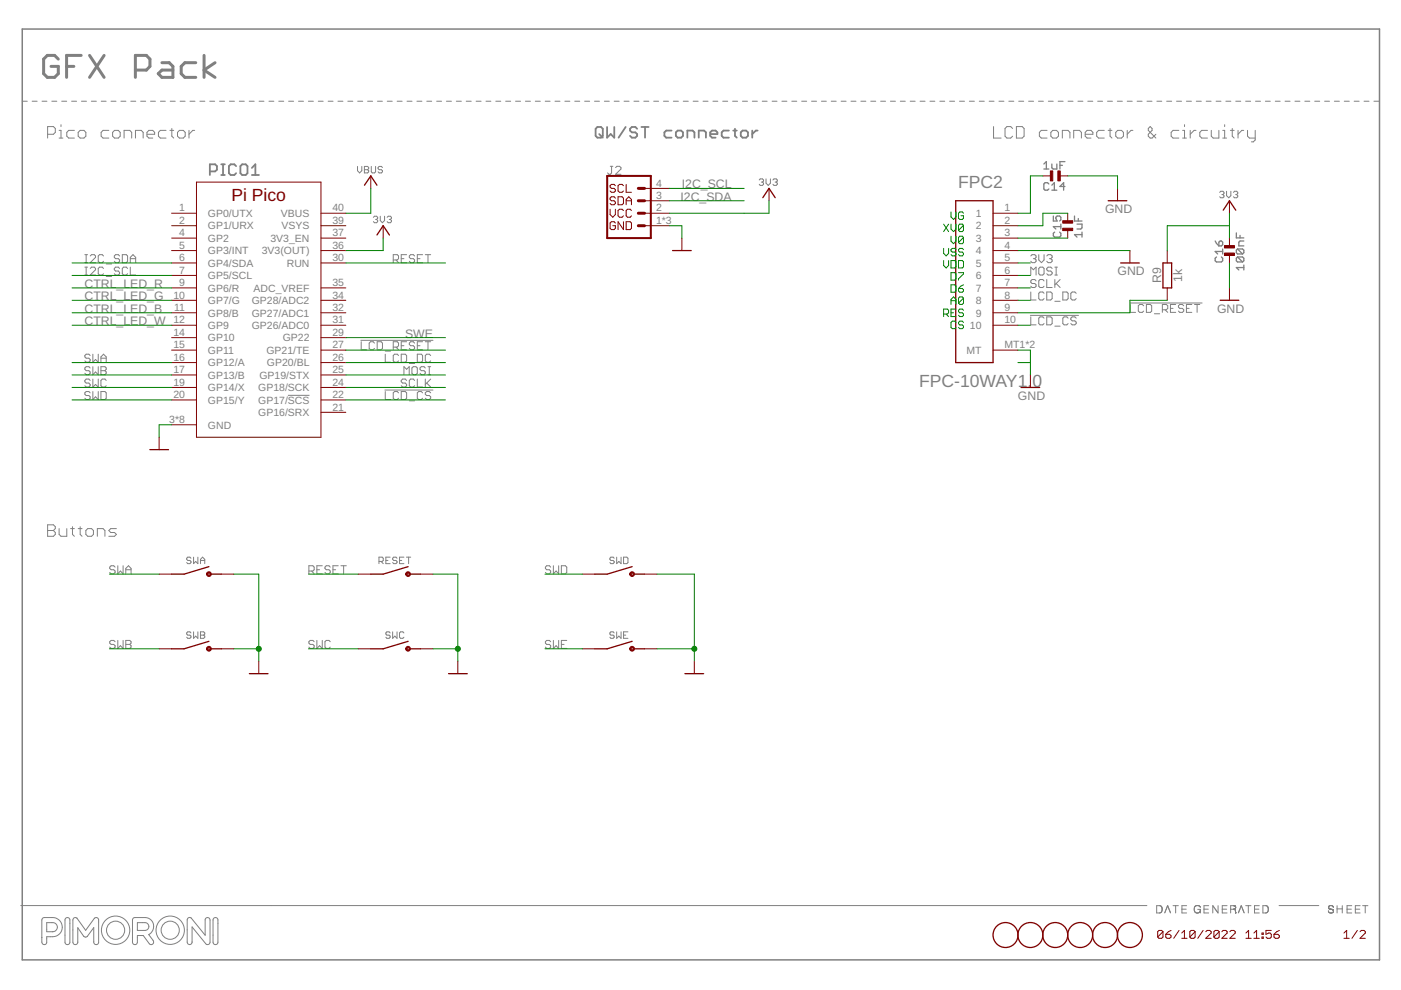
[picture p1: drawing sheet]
<svg xmlns="http://www.w3.org/2000/svg" width="297mm" height="210mm" viewBox="0 0 297 210" stroke-linecap="round" stroke-linejoin="round" font-family="sans-serif">
<g fill="none" stroke="#808080" stroke-width=".21">
<path d="M4.7 21.5h1.1M6.8 21.5h1.1M8.9 21.5h1M10.1 28.5h1.2l.4-.4v-.9l-.4-.4h-1.2v2.5M11 21.5h1M12.5 27.6h.4v1.7M12.5 29.3h.8M12.9 26.4v.4M13.1 21.5h1M15.2 21.5h1M15.8 27.6h-1.2l-.4 .5v.8l.4 .4h1.2M17 27.6h.8l.4 .5v.8l-.4 .4h-.8l-.4-.4v-.8z"/>
<path d="M17.3 21.5h1M19.4 21.5h1M21.5 21.5h1M23.1 27.6h-1.3l-.4 .5v.8l.4 .4h1.3M23.5 21.5h1.1M24.3 27.6h.8l.4 .5v.8l-.4 .4h-.8l-.4-.4v-.8zM25.6 21.5h1.1M26.3 29.3v-1.7h1.2l.4 .5v1.2M27.7 21.5h1.1M28.7 29.3v-1.7h1.3l.4 .5v1.2M29.8 21.5h1.1M31.2 28.5h1.6v-.4l-.4-.5h-.8l-.4 .5v.8l.4 .4h.8"/>
<path d="M31.9 21.5h1.1M34 21.5h1.1M35.2 27.6h-1.2l-.4 .5v.8l.4 .4h1.2M36 27.6h.8M36.1 21.5h1M36.4 27.2v1.7l.4 .4M38 27.6h.9l.4 .5v.8l-.4 .4h-.9l-.4-.4v-.8zM38.2 21.5h1M40.1 27.6v1.7M40.3 21.5h1M41.3 27.6h-.4l-.8 .9M42.4 21.5h1"/>
<path d="M44.5 21.5h1M46.5 21.5h1.1M48.6 21.5h1.1M50.7 21.5h1.1M52.8 21.5h1.1M54.9 21.5h1.1M57 21.5h1.1M59.1 21.5h1.1M61.2 21.5h1.1M63.3 21.5h1M65.4 21.5h1M67.5 21.5h1"/>
<path d="M69.6 21.5h1M71.6 21.5h1.1M73.7 21.5h1.1M75.8 35.3v.9l.4 .5 .5-.5v-.9M75.8 21.5h1.1M77.3 35.3h.6l.3 .2-.3 .5 .3 .2v.2l-.3 .3h-.6zM77.3 36h.6M77.9 21.5h1.1M78.7 35.3v1.1l.2 .3h.5l.2-.3v-1.1M80 21.5h1.1M81.1 35.5l-.2-.2h-.5l-.2 .5 .2 .2h.5l.2 .2v.2l-.2 .3h-.5l-.2-.3M82.1 21.5h1.1"/>
<path d="M84.2 21.5h1.1M86.3 21.5h1.1M88.4 21.5h1.1M90.5 21.5h1M92.6 21.5h1M94.7 21.5h1M96.8 21.5h1M98.8 21.5h1.1M100.9 21.5h1.1M103 21.5h1.1M105.1 21.5h1.1M107.2 21.5h1.1"/>
<path d="M109.3 21.5h1.1M111.4 21.5h1.1M113.5 21.5h1.1M115.6 21.5h1M117.7 21.5h1M119.8 21.5h1M121.9 21.5h1M124 21.5h1M126 21.5h1.1M128.1 21.5h1.1M129.4 35.3h.5M129.7 35.3v1.4l-.3 .3h-.3l-.3-.3"/>
<path d="M130.2 21.5h1.1M130.5 35.5l.3-.2h.6l.3 .2v.3l-1.2 1.2h1.2M132.3 21.5h1.1M134.4 21.5h1.1M136.5 21.5h1.1M138.6 21.5h1M140.7 21.5h1M142.8 21.5h1M144.9 21.5h1M147 21.5h1M149.1 21.5h1M151.2 21.5h1"/>
<path d="M153.2 21.5h1.1M155.3 21.5h1.1M157.4 21.5h1.1M159.5 21.5h1.1M161 38.2l.2-.3h.4l.3 .3-.3 .4M161.4 38.6h.2M161.6 21.5h1M161.6 38.6l.3 .2-.3 .5h-.4l-.2-.2M162.4 37.9v.9l.5 .5 .4-.5v-.9M163.7 21.5h1M163.9 38.2l.2-.3h.5l.2 .3-.2 .4M164.3 38.6h.3"/>
<path d="M164.6 38.6l.2 .2-.2 .5h-.5l-.2-.2M165.8 21.5h1M167.9 21.5h1M170 21.5h1M172.1 21.5h1M174.2 21.5h1M176.2 21.5h1.1M178.3 21.5h1.1M180.4 21.5h1.1M182.5 21.5h1.1M184.6 21.5h1.1M186.7 21.5h1"/>
<path d="M188.8 21.5h1M190.9 21.5h1M193 21.5h1M195.1 21.5h1M197.2 21.5h1M199.3 21.5h1M201.3 21.5h1.1M203.4 21.5h1.1M205.5 21.5h1.1M207.6 21.5h1.1M209.7 21.5h1.1M210.7 26.8v2.5h1.6"/>
<path d="M211.8 21.5h1.1M213.9 21.5h1M214.7 27.2l-.4-.4h-.8l-.4 .4v1.7l.4 .4h.8l.4-.4M215.5 26.8h1.2l.4 .4v1.7l-.4 .4h-1.2zM216 21.5h1M218.1 21.5h1M220.2 21.5h1M222 27.6h-1.2l-.4 .5v.8l.4 .4h1.2M222.3 21.5h1M223.2 27.6h.8l.4 .5v.8l-.4 .4h-.8l-.4-.4v-.8zM224.3 21.5h1.1M225.2 29.3v-1.7h1.2l.4 .5v1.2"/>
<path d="M226.4 21.5h1.1M227.6 29.3v-1.7h1.3l.4 .5v1.2M228.5 21.5h1.1M230.1 28.5h1.6v-.4l-.4-.5h-.8l-.4 .5v.8l.4 .4h.8M230.6 21.5h1.1M232.7 21.5h1.1M234.1 27.6h-1.2l-.4 .5v.8l.4 .4h1.2M234.8 21.5h1.1M234.9 27.6h.9M235.4 27.2v1.7l.4 .4M236.9 21.5h1.1M237 27.6h.8l.4 .5v.8l-.4 .4h-.8l-.4-.4v-.8z"/>
<path d="M239 21.5h1.1M239 27.6v1.7M240.2 27.6h-.4l-.8 .9M241.1 21.5h1M243.2 21.5h1M245.1 28.5l-.8 .8h-.4l-.4-.4v-.4l.8-.9v-.4l-.4-.4-.4 .4v.4l1.6 1.7M245.3 21.5h1M247.4 21.5h1M249.4 21.5h1.1M249.9 27.6h-1.2l-.4 .5v.8l.4 .4h1.2M250.7 27.6h.4v1.7M250.7 29.3h.8"/>
<path d="M251.1 26.4v.4M251.5 21.5h1.1M252.3 27.6v1.7M253.6 27.6h-.4l-.9 .9M253.6 21.5h1.1M255.7 21.5h1.1M256 27.6h-1.2l-.4 .5v.8l.4 .4h1.2M256.8 27.6v1.3l.4 .4h1.2v-1.7M257.8 21.5h1.1M259.2 27.6h.5v1.7M259.2 29.3h.9M259.7 26.4v.4"/>
<path d="M259.9 21.5h1.1M260.9 27.6h.8M261.3 27.2v1.7l.4 .4M262 21.5h1.1M262.5 27.6v1.7M263.7 27.6h-.4l-.8 .9M264.1 21.5h1.1M264.5 27.6v1.3l.4 .4h1.2M266.1 27.6v2.1l-.4 .4h-.4M266.2 21.5h1.1M268.3 21.5h1M270.4 21.5h1"/>
<path d="M272.5 21.5h1M274.6 21.5h1M276.6 21.5h1.1M278.7 21.5h1.1M280.8 21.5h1.1M282.9 21.5h1.1M285 21.5h1.1M287.1 21.5h1.1M289.2 21.5h1.1M291.3 21.5h1M18 54h.6M18 55.7h.6"/>
<path d="M18 56.6h.6M18 58.3h.6M18.3 54v1.7M18.3 56.6v1.7M19.1 54.3l.3-.3h.6l.3 .3v.3l-1.2 1.1h1.2M19.1 56.9l.3-.3h.6l.3 .3v.3l-1.2 1.1h1.2M21.9 54.3l-.2-.3h-.6l-.3 .3v1.1l.3 .3h.6l.2-.3M21.9 56.9l-.2-.3h-.6l-.3 .3v1.1l.3 .3h.6l.2-.3M22.5 56h1.2M22.5 58.6h1.2M25.4 54.3l-.3-.3h-.6l-.3 .3v.3l.3 .2h.6l.3 .3v.3l-.3 .3h-.6l-.3-.3M25.4 56.9l-.3-.3h-.6l-.3 .3v.3l.3 .3h.6l.3 .3v.2l-.3 .3h-.6l-.3-.3"/>
<path d="M25.9 54h.9l.3 .3v1.1l-.3 .3h-.9zM27.1 56.9l-.3-.3h-.6l-.3 .3v1.1l.3 .3h.6l.3-.3M27.6 54.8h1.2M27.6 56.6v1.7h1.2M27.6 55.7v-1.1l.6-.6 .6 .6v1.1M79.2 46.1l.2-.3h.4l.3 .3-.3 .4M79.6 46.5h.2M79.8 46.5l.3 .3-.3 .4h-.4l-.2-.2M80.6 45.8v1l.5 .4 .4-.4v-1M82.1 46.1l.2-.3h.5l.2 .3-.2 .4M82.5 46.5h.3M82.8 46.5l.2 .3-.2 .4h-.5l-.2-.2"/>
<path d="M83.4 55.1h.8l.3-.3v-.5l-.3-.3h-.8v1.7M83.9 55.1l.6 .6M85.1 54.8h.5M86.2 54h-1.1v1.7h1.1M87.9 54.3l-.3-.3h-.5l-.3 .3v.3l.3 .2h.5l.3 .3v.3l-.3 .3h-.5l-.3-.3M88.5 54.8h.5M89.6 54h-1.1v1.7h1.1M90.2 54h1.1M90.7 54v1.7M218.5 54.3l.3-.3h.6l.3 .3v.3l-.3 .2M218.5 58.3v-1.7l.6 .6 .6-.6v1.7M219.1 54.8h.3"/>
<path d="M219.4 54.8l.3 .3v.3l-.3 .3h-.6l-.3-.3M219.7 59.6l-.3-.3h-.6l-.3 .3v.2l.3 .3h.6l.3 .3v.3l-.3 .3h-.6l-.3-.3M220.2 54v1.1l.6 .6 .6-.6v-1.1M220.5 56.6h.6l.3 .3v1.1l-.3 .3h-.6l-.3-.3v-1.1zM221.4 59.6l-.3-.3h-.6l-.3 .3v1.1l.3 .3h.6l.3-.3M221.9 54.3l.3-.3h.6l.3 .3v.3l-.3 .2M221.9 59.3v1.7h1.2M222.5 54.8h.3M222.8 54.8l.3 .3v.3l-.3 .3h-.6l-.3-.3M223.1 56.9l-.3-.3h-.6l-.3 .3v.3l.3 .3h.6l.3 .3v.2l-.3 .3h-.6l-.3-.3M223.6 59.3v1.7M223.6 56.6h.6"/>
<path d="M223.6 58.3h.6M223.9 56.6v1.7M224.8 59.3l-1.2 1.1M258.6 40.8l.2-.2h.5l.2 .2-.2 .5M259.1 41.3h.2M259.3 41.3l.2 .2-.2 .4h-.5l-.2-.2M260.1 40.6v.9l.4 .4 .5-.4v-.9M261.5 40.8l.2-.2h.5l.2 .2-.2 .5M262 41.3h.2M262.2 41.3l.2 .2v.2l-.2 .2h-.5l-.2-.2M19.1 78l-.3-.3h-.5l-.3 .3v.3l.3 .3h.5l.3 .3v.2l-.3 .3h-.5l-.3-.3M19.1 75.4l-.3-.3h-.5l-.3 .3v.3l.3 .2h.5l.3 .3v.3l-.3 .3h-.5l-.3-.3"/>
<path d="M19.7 75.1v1.7l.6-.6 .5 .6v-1.7M19.7 77.7v1.7l.6-.5 .5 .5v-1.7M21.4 77.7h.8l.3 .3v.3l-.3 .3 .3 .3v.2l-.3 .3h-.8zM21.4 78.6h.8M21.4 76.8v-1.1l.5-.6 .6 .6v1.1M21.4 75.9h1.1M76.5 72.2h15.3M76.6 72.5v1.6h1.1M79.4 72.7l-.3-.2h-.6l-.2 .2v1.2l.2 .2h.6l.3-.2M80 72.5h.8l.3 .2v1.2l-.3 .2h-.8zM81.7 75.1v1.7h1.1M81.7 74.4h1.1"/>
<path d="M83.4 73.6h.8l.3-.3v-.6l-.3-.2h-.8v1.6M83.9 73.6l.6 .5M84.5 75.4l-.3-.3h-.5l-.3 .3v1.1l.3 .3h.5l.3-.3M85.1 75.1h.8l.3 .3v1.1l-.3 .3h-.8zM85.1 73.3h.5M85.6 79.4v-1.7l.6 .6 .6-.6v1.7M86.2 72.5h-1.1v1.6h1.1M86.8 77.1h1.1M87.3 78l.3-.3h.6l.3 .3v1.1l-.3 .3h-.6l-.3-.3zM87.9 72.7l-.3-.2h-.5l-.3 .2v.3l.3 .3h.5l.3 .3v.3l-.3 .2h-.5l-.3-.2M88.5 75.1h.8l.3 .3v1.1l-.3 .3h-.8zM88.5 73.3h.5"/>
<path d="M89.6 72.5h-1.1v1.6h1.1M90.2 78l-.3-.3h-.6l-.3 .3v.3l.3 .3h.6l.3 .3v.2l-.3 .3h-.6l-.3-.3M90.2 72.5h1.1M90.7 72.5v1.6M90.7 77.7h.6M90.7 79.4h.6M91 77.7v1.7M91.3 75.4l-.3-.3h-.5l-.3 .3v1.1l.3 .3h.5l.3-.3M218.5 66.9h10.2M218.5 61.9v1.7h1.2M218.5 67.2v1.7h1.2M221.4 62.2l-.3-.3h-.6l-.3 .3v1.1l.3 .3h.6l.3-.3"/>
<path d="M221.4 67.5l-.3-.3h-.6l-.3 .3v1.1l.3 .3h.6l.3-.3M221.9 61.9h.9l.3 .3v1.1l-.3 .3h-.9zM221.9 67.2h.9l.3 .3v1.1l-.3 .3h-.9zM223.6 69.2h1.2M223.6 63.9h1.2M223.9 60.1l.9 .9M225.3 61.9h.9l.3 .3v1.1l-.3 .3h-.9zM226.5 67.5l-.3-.3h-.6l-.3 .3v1.1l.3 .3h.6l.3-.3M228.2 67.5l-.3-.3h-.6l-.3 .3v.3l.3 .2h.6l.3 .3v.3l-.3 .3h-.6l-.3-.3M228.2 62.2l-.3-.3h-.6l-.3 .3v1.1l.3 .3h.6l.3-.3M239.6 64.2h15.3M239.6 64.6v1.6h1.2"/>
<path d="M242.5 64.8l-.3-.2h-.6l-.3 .2v1.2l.3 .2h.6l.3-.2M243.1 64.6h.8l.3 .2v1.2l-.3 .2h-.8zM244.8 66.5h1.1M246.4 65.7h.9l.3-.3v-.6l-.3-.2h-.9v1.6M247 65.7l.6 .5M248.2 65.4h.5M249.3 64.6h-1.1v1.6h1.1M251 64.8l-.3-.2h-.6l-.2 .2v.3l.2 .3h.6l.3 .3v.3l-.3 .2h-.6l-.2-.2M251.5 65.4h.6M252.7 64.6h-1.2v1.6h1.2M253.3 64.6h1.1M253.8 64.6v1.6"/>
<path d="M19.1 80.7l-.3-.3h-.5l-.3 .3v.2l.3 .3h.5l.3 .3v.3l-.3 .3h-.5l-.3-.3M19.1 83.3l-.3-.3h-.5l-.3 .3v.3l.3 .3h.5l.3 .2v.3l-.3 .3h-.5l-.3-.3M19.7 80.4v1.7l.6-.6 .5 .6v-1.7M19.7 83v1.7l.6-.6 .5 .6v-1.7M21.4 83h.8l.3 .3v1.1l-.3 .3h-.8zM22.5 80.7l-.3-.3h-.5l-.3 .3v1.1l.3 .3h.5l.3-.3M61 83.8h4.6M81.6 82.7h10.2M81.7 83v1.7h1.1M84.5 83.3l-.3-.3h-.5l-.3 .3v1.1l.3 .3h.5l.3-.3M85.1 83h.8l.3 .3v1.1l-.3 .3h-.8zM86.2 80.7l-.3-.3h-.5l-.3 .3v.2l.3 .3h.5l.3 .3v.3l-.3 .3h-.5l-.3-.3"/>
<path d="M86.8 85h1.1M87.9 80.7l-.3-.3h-.5l-.3 .3v1.1l.3 .3h.5l.3-.3M88.5 80.4v1.7h1.1M89.6 83.3l-.3-.3h-.5l-.3 .3v1.1l.3 .3h.5l.3-.3M90.2 80.4v1.7M90.5 81.2l.8 .9M91.3 83.3l-.3-.3h-.5l-.3 .3v.3l.3 .3h.5l.3 .2v.3l-.3 .3h-.5l-.3-.3M91.3 80.4l-1.1 1.1M10.1 111.3h1.2l.4 .4v.4l-.4 .4 .4 .4v.4l-.4 .4h-1.2zM10.1 112.5h1.2M12.5 112.1v1.2l.4 .4h1.3v-1.6M15 112.1h.8"/>
<path d="M15.4 111.7v1.6l.4 .4M16.6 112.1h.8M17 111.7v1.6l.4 .4M18.6 112.1h.8l.4 .4v.8l-.4 .4h-.8l-.4-.4v-.8zM20.6 113.7v-1.6h1.2l.4 .4v1.2M24.7 112.1h-1.2l-.4 .4 .4 .4h.8l.4 .4-.4 .4h-1.2M25 120v1.6l.5-.5 .6 .5v-1.6M40.5 118.4l-.2-.3h-.5l-.2 .5 .2 .2h.5l.2 .2v.3l-.2 .2h-.5l-.2-.2M41 118.1v1.4l.5-.5 .5 .5v-1.4M42.5 118.8h.9M42.5 119.5v-.9l.4-.5 .5 .5v.9M68.3 120h-1.1v1.6h1.1"/>
<path d="M71.7 120h-1.1v1.6h1.1M72.3 120h1.1M72.9 120v1.6M80.3 119h.7l.3-.2v-.4l-.3-.3h-.7v1.4M80.8 119l.5 .5M81.8 118.8h.5M82.7 118.1h-.9v1.4h.9M84.2 118.4l-.3-.3h-.4l-.3 .5 .3 .2h.4l.3 .2v.3l-.3 .2h-.4l-.3-.2M84.7 118.8h.5M85.6 118.1h-.9v1.4h.9M86.2 118.1h.9M86.6 118.1v1.4"/>
<path d="M117.3 120v1.6l.6-.5 .5 .5v-1.6M119 120h.9l.3 .2v1.2l-.3 .2h-.9zM130.2 118.4l-.2-.3h-.5l-.2 .5 .2 .2h.5l.2 .2v.3l-.2 .2h-.5l-.2-.2M130.7 118.1v1.4l.5-.5 .5 .5v-1.4M132.2 118.1h.7l.2 .3v.9l-.2 .2h-.7zM24.4 120.2l-.3-.2h-.5l-.3 .2v.3l.3 .3h.5l.3 .3v.3l-.3 .2h-.5l-.3-.2M24.4 136.1l-.3-.3h-.5l-.3 .3v.3l.3 .2h.5l.3 .3v.3l-.3 .3h-.5l-.3-.3M25 135.8v1.7l.5-.6 .6 .6v-1.7M26.7 120.8h1.1M26.7 135.8h.8l.3 .3v.3l-.3 .2 .3 .3v.3l-.3 .3h-.8zM26.7 136.6h.8M26.7 121.6v-1.1l.5-.5 .6 .5v1.1"/>
<path d="M40.5 134.2l-.2-.2h-.5l-.2 .2 .2 .5h.5l.2 .2-.2 .4h-.5l-.2-.2M41 134v1.3l.5-.4 .5 .4v-1.3M42.5 134h.7l.2 .2-.2 .5 .2 .2v.2l-.2 .2h-.7zM42.5 134.7h.7M65.5 121.1h.8l.3-.3v-.6l-.3-.2h-.8v1.6M66.1 121.1l.5 .5M66.6 136.1l-.3-.3h-.5l-.3 .3v.3l.3 .2h.5l.3 .3v.3l-.3 .3h-.5l-.3-.3M67.2 135.8v1.7l.6-.6 .5 .6v-1.7M67.2 120.8h.6M70 120.2l-.3-.2h-.5l-.3 .2v.3l.3 .3h.5l.3 .3v.3l-.3 .2h-.5l-.3-.2M70 136.1l-.3-.3h-.5l-.3 .3v1.1l.3 .3h.5l.3-.3M70.6 120.8h.6"/>
<path d="M82.7 134.2l-.2-.2h-.5l-.2 .4 .2 .3h.5l.2 .2v.2l-.2 .2h-.5l-.2-.2M83.2 134v1.3l.5-.4 .5 .4v-1.3M85.6 134.2l-.2-.2h-.5l-.2 .2v.9l.2 .2h.5l.2-.2M116.8 120.2l-.3-.2h-.6l-.3 .2v.3l.3 .3h.6l.3 .3v.3l-.3 .2h-.6l-.3-.2M116.8 136.1l-.3-.3h-.6l-.3 .3v.3l.3 .2h.6l.3 .3v.3l-.3 .3h-.6l-.3-.3M117.3 135.8v1.7l.6-.6 .5 .6v-1.7M119 136.6h.6M120.2 135.8h-1.2v1.7h1.2M130.2 134.2l-.2-.2h-.5l-.2 .4 .2 .3h.5l.2 .2v.2l-.2 .2h-.5l-.2-.2M130.7 134v1.3l.5-.4 .5 .4v-1.3M132.2 134.7h.5M133.1 134h-.9v1.3h.9"/>
<path d="M4.4 192h238.8M8.9 198.8h.1M9.1 194.6l2.1-.1a2.03 2.03 0 0 1 2 2.1 2.03 2.03 0 0 1-2 2h-1.3v1.2a.52 .52 0 0 1-.5 .5 .52 .52 0 0 1-.5-.6v-4.6zM9.9 195.6h1.3a.96 .96 0 0 1 1 1 .96 .96 0 0 1-1 .9h-1.3zM14 194.6h.5l.3 .3v4.9a.52 .52 0 0 1-.5 .5 .52 .52 0 0 1-.5-.5v-4.7zM15.7 194.6l.6 .1 1.9 2.6 1.8-2.6a.52 .52 0 0 1 .6-.1 .52 .52 0 0 1 .3 .5v4.7a.52 .52 0 0 1-.5 .5 .52 .52 0 0 1-.5-.6v-3l-1.4 1.8a.52 .52 0 0 1-.8 0l-1.2-1.8v3.1a.52 .52 0 0 1-.5 .5 .52 .52 0 0 1-.5-.5v-4.7zM16.3 194.7h.1M28.1 198.8h.1M28.3 194.6l2.5-.1a1.91 1.91 0 0 1 1.8 1.6 1.91 1.91 0 0 1-1.1 2.1l.9 1.2a.54 .54 0 0 1 0 .7 .54 .54 0 0 1-.7 0l-1.3-1.7h-1.3v1.4a.52 .52 0 0 1-.5 .5 .52 .52 0 0 1-.5-.6v-4.6zM29.1 195.6h1.7a.83 .83 0 0 1 .8 .8 .83 .83 0 0 1-.8 .9h-1.7zM39.8 194.7l.4-.2 .4 .2 2.9 3.6v-3.3a.52 .52 0 0 1 .5-.5 .52 .52 0 0 1 .5 .6v4.7l-.1 .3-.4 .2-.3-.1-3-3.7v3.2a.52 .52 0 0 1-.5 .6 .52 .52 0 0 1-.5-.6zM45.4 194.6h.4l.4 .3v4.9a.52 .52 0 0 1-.5 .5 .52 .52 0 0 1-.5-.5v-4.7z"/>
<path d="M245.2 192h.8a.87 .87 0 0 1-.1 1.6h-.7zM246.3 192.3h.1M247 193.6l.6-1.6 .6 1.6M248.7 192h1.1M249.3 192v1.6M250.6 192.8h.9M251.6 192h-1v1.6h1M253.4 193.4l.1 .1M253.9 192.8h.6v.8M254.2 193.5h-.1M254.3 192.1h.1M254.5 192.3a.75 .75 0 0 0-1.1-.2 .75 .75 0 0 0-.1 1.1l.1 .2"/>
<path d="M254.5 192.3h.1M254.5 192.3v.1M254.5 192.9v.1a.64 .64 0 0 1-1 .5M255.3 192.8h.9M256.3 192h-1v1.6h1M258.3 192v1.6l-1.2-1.6v1.6M259.1 192.8h1M260.2 192h-1.1v1.6h1.1M261.6 192.8h-.1M261.7 192.8h.1M261.7 192.8h-.8M261.7 192l.2 .1"/>
<path d="M261.8 192h-.9v1.6M261.8 192.8l.1 .1M261.8 192.1l.2 .1M261.9 192.9l.1 .6M261.9 193h.1M261.9 192.2h.1M261.9 192.6h.1M261.9 192.6l-.2 .2M261.9 193.2l.1 .1M262 193.5v.1M262 192.2l-.1 .4M262 193.5h.1"/>
<path d="M262 192.5l-.1 .2M262 193.6h.1M262.6 193.6l.6-1.6 .6 1.6M264.1 192h1.1M264.7 192v1.6M266 192.8h.9M267 192h-1v1.6h1M267.8 192l.8 .1a.67 .67 0 0 1 .3 .9l-.3 .5-.8 .1zM268.8 192.3h.1M271.2 192h8.4M281.6 193.1l.1 .1M281.7 193.3l.2 .2h.7"/>
<path d="M281.7 193.2v.1M281.7 192.5v.1M281.7 192.2h.1M281.8 192.6l.1 .1M281.8 192.6h.1M281.8 192.7l.7 .1M281.8 192.1l-.1 .2 .1 .3M281.8 192.1h.1M282 192h.1M282 192l-.2 .1M282 192.7h.1M282 192h.4l.3 .3"/>
<path d="M282 193.5v.1M282.1 193.6h.1M282.3 192.8h.1M282.3 193.6h.1M282.4 192.8l.3 .2-.1 .4M282.6 193.4v.1M282.7 192.3h.1M282.7 192.3v.1M282.7 193v.1M282.7 193.3h.1M283.5 192v1.6M283.5 192.7h1.1"/>
<path d="M284.6 192v1.6M285.6 192.8h.9M286.6 192h-1v1.6h1M287.4 192.8h.9M288.4 192h-1v1.6h1M288.9 192h1.1M289.5 192v1.6"/>
<circle cx="24.5" cy="197.2" r="3"/>
<circle cx="24.5" cy="197.2" r="1.93"/>
<circle cx="36.1" cy="197.2" r="3"/>
<circle cx="36.1" cy="197.2" r="1.93"/>
</g>
<g fill="none" stroke="#808080" stroke-width=".38">
<path d="M44.5 36.3h1.1l.4-.3v-.8l-.4-.4h-1.1v2.3M46.9 34.8h.8M46.9 37.1h.8M47.3 34.8v2.3M50.1 35.2l-.4-.4h-.8l-.4 .4v1.5l.4 .4h.8l.4-.4M51.4 34.8h.7l.4 .4v1.5l-.4 .4h-.7l-.4-.4v-1.5zM53.4 37.1h1.5M53.4 35.6l.7-.8v2.3M126.7 26.9h.7l.4 .4v1.5l-.4 .4h-.7l-.4-.4v-1.5zM127 28.4l.8 .8M128.7 26.9v2.3l.8-.8 .7 .8v-2.3M132.7 26.9l-1.6 2.3"/>
<path d="M135.1 27.3l-.4-.4h-.7l-.4 .4v.4l.4 .4h.7l.4 .3v.4l-.4 .4h-.7l-.4-.4M136 26.9h1.5M136.8 26.9v2.3M142.4 27.7h-1.2l-.3 .4v.7l.3 .4h1.2M143.3 28.1l.4-.4h.7l.4 .4v.7l-.4 .4h-.7l-.4-.4zM145.7 29.2v-1.5h1.2l.3 .4v1.1M148.1 29.2v-1.5h1.2l.4 .4v1.1M150.6 28.4h1.5v-.3l-.4-.4h-.7l-.4 .4v.7l.4 .4h.7M154.5 27.7h-1.1l-.4 .4v.7l.4 .4h1.1M155.4 27.7h.8M155.8 27.3v1.5l.4 .4M157.4 27.7h.8l.4 .4v.7l-.4 .4h-.8l-.3-.4v-.7z"/>
<path d="M159.5 27.7v1.5M160.6 27.7h-.3l-.8 .7"/>
</g>
<path d="M4.7 6.2h287.8v197.3h-287.8z" fill="none" stroke="#808080" stroke-width=".32"/>
<g fill="none" stroke="#808080" stroke-width=".28">
<path d="M221.3 34.8l.5-.5v1.5M221.3 35.8h1.1M222.4 39l-.3-.3h-.5l-.3 .3v1.1l.3 .2h.5l.3-.2M223 34.8v.8l.3 .2h.8v-1M223 39.3l.5-.6v1.6M224.7 35.1h.6M225.8 34.3h-1.1v1.5M225.8 39.5h-1.1l.8-.8v1.6M223 40.3h1.1M223.3 45.8v1.1h.8l-.2-.6v-.2l.2-.3h.6l.2 .3v.5l-.2 .3M223.6 49.2l-.3 .3v.5l.3 .3h1.1l.2-.3v-.5l-.2-.3M224.9 47.5v1.1"/>
<path d="M224.9 48h-1.6l.6 .6M227.8 45.8v1.1h1.6M228.3 47.5h1.1v.8l-.2 .3h-.9M228.6 46.3v.6M229.4 49.7h-1.6l.5 .6M229.4 49.2v1.1M257.6 51.1l.8 1M257.9 54.5l-.3 .3v.5l.3 .2h1.1l.2-.2v-.5l-.2-.3M258.4 51.4l.3-.3h.3l.2 .3v.5l-.2 .2h-.6zM259.2 52.8v1M259.2 53.3h-1.6l.6 .5M262.1 49.4v1h1.6"/>
<path d="M262.4 52.8h1l.3 .2v.6l-.3 .2M262.4 54.5h1l.3 .3v.5l-.3 .2M262.4 54.5l-.3 .3v.5l.3 .2h1M262.4 52.8l-.3 .2v.6l.3 .2h1M262.4 54.5l1 1M262.4 52.8l1 1M262.9 49.9v.5M263.7 56.7h-1.6l.6 .5M263.7 56.2v1M263.7 51.1h-.8l-.2 .3v.7h1"/>
</g>
<g fill="none" stroke="#800000" stroke-width=".28">
<path d="M77.3 39.3l1.3-2 1.3 2M79.9 49.8l1.3-1.9 1.4 1.9M142.6 53.1h4M161.7 41.9l1.3-2 1.4 2M202.6 42.6h7.9v34.3h-7.9zM234.9 42.6h4M237.6 55.8h4M246.6 55.8h1.8v5.2h-1.8zM259.4 44.6l1.3-2 1.3 2M258.7 63.7h4M31.8 95.3h3.9M216.5 82.1h3.9"/>
<path d="M44.3 120.1l-5.3 1.6h-2.6M44.3 136l-5.3 1.6h-2.6M44.8 121.7h2.1M44.8 137.6h2.1M86.5 120.1l-5.3 1.6h-2.6M86.5 136l-5.3 1.6h-2.6M87.1 121.7h2.1M87.1 137.6h2.1M134 120.1l-5.3 1.6h-2.6M134 136l-5.3 1.6h-2.6M134.6 121.7h2.1M134.6 137.6h2.1"/>
<path d="M52.9 142.8h3.9M95.1 142.8h4M145.2 142.8h4"/>
<circle cx="213.2" cy="198.2" r="2.65"/>
<circle cx="218.5" cy="198.2" r="2.65"/>
<circle cx="223.7" cy="198.2" r="2.65"/>
<circle cx="229" cy="198.2" r="2.65"/>
<circle cx="234.3" cy="198.2" r="2.65"/>
<circle cx="239.6" cy="198.2" r="2.65"/>
</g>
<g fill="none" stroke="#800000" stroke-width=".21">
<path d="M41.7 38.6h26.4v54.1h-26.4zM78.6 37.3v2.6M130.5 39.4l-.3-.3h-.6l-.3 .3v.2l.3 .3h.6l.3 .3v.3l-.3 .3h-.6l-.3-.3M132.2 39.4l-.3-.3h-.6l-.3 .3v1.1l.3 .3h.6l.3-.3M132.8 39.1v1.7h1.1M136.7 39.9h5.2M163 39.9v2.7M221.1 37.3h1.7M224.7 37.3h1.7M236.9 39.9v2.7M36.4 45.2h5.3M36.4 47.9h5.3"/>
<path d="M36.4 50.5h5.3M36.4 53.1h5.3M36.4 55.8h5.3M36.4 58.4h5.3M68.1 45.2h5.2M68.1 47.9h5.2M68.1 50.5h5.2M68.1 53.1h5.2M68.1 55.8h5.2M81.2 47.9v2.6M129.3 44.4v1.1l.6 .6 .6-.6v-1.1M130.5 47.3l-.3-.3h-.6l-.3 .3v1.1l.3 .3h.6l.3-.3v-.5h-.6"/>
<path d="M130.5 42l-.3-.3h-.6l-.3 .3v.3l.3 .3h.6l.3 .3v.2l-.3 .3h-.6l-.3-.3M131 41.7h.9l.3 .3v1.1l-.3 .3h-.9zM132.2 44.6l-.3-.2h-.6l-.3 .2v1.2l.3 .3h.6l.3-.3M132.2 47v1.7l-1.2-1.7v1.7M132.8 42.6h1.1M132.8 43.4v-1.1l.5-.6 .6 .6v1.1M132.8 47h.8l.3 .3v1.1l-.3 .3h-.8zM133.9 44.6l-.3-.2h-.6l-.2 .2v1.2l.2 .3h.6l.3-.3M136.7 45.2h5.2M136.7 47.9h5.2M136.7 42.6h5.2M144.6 50.5v2.6"/>
<path d="M210.5 45.2h5.3M210.5 47.9h5.3M210.5 50.5h5.3M210.5 53.1h5.3M210.5 55.8h5.3M210.5 58.4h5.3M226.4 45.2v1.7M226.4 48.8v1.7M239.6 53.1v2.7M247.5 53.1v2.7M260.7 42.6v2.6M260.7 50.5v1.7"/>
<path d="M260.7 54v1.8M36.4 61h5.3M36.4 63.7h5.3M36.4 66.3h5.3M36.4 69h5.3M36.4 71.6h5.3M36.4 74.2h5.3M36.4 76.9h5.3M36.4 79.5h5.3M68.1 61h5.2M68.1 63.7h5.2M68.1 66.3h5.2"/>
<path d="M68.1 69h5.2M68.1 71.6h5.2M68.1 74.2h5.2M68.1 76.9h5.2M68.1 79.5h5.2M210.5 61h5.3M210.5 63.7h5.3M210.5 66.3h5.3M210.5 69h5.3M210.5 74.2h5.3M218.5 79.5v2.6M247.5 61v2.7"/>
<path d="M260.7 61v2.7M33.7 92.7v2.6M36.4 82.1h5.3M36.4 84.8h5.3M36.4 90.1h5.3M68.1 82.1h5.2M68.1 84.8h5.2M68.1 87.4h5.2M33.7 121.7h2.7M33.7 137.6h2.7M46.9 121.7h2.7M46.9 137.6h2.7"/>
<path d="M76 121.7h2.6M76 137.6h2.6M89.2 121.7h2.6M89.2 137.6h2.6M123.5 121.7h2.6M123.5 137.6h2.6M136.7 121.7h2.6M136.7 137.6h2.6M54.9 140.2v2.6M97.1 140.2v2.6M147.2 140.2v2.6M246.6 197.5l-.3-.2h-.6l-.3 .2v1.2"/>
<path d="M246.6 197.5v1.2l-.3 .2h-.6l-.3-.2M246.6 197.5l-1.2 1.2M247.2 198.1h.8l.3 .3v.3l-.3 .2h-.6l-.2-.2zM248.3 197.3l-.6 .2-.5 .6M250 197.3l-1.1 1.6M250.5 198.9h1.2M250.5 197.8l.6-.5v1.6M253.4 197.5l-.3-.2h-.6l-.2 .2v1.2M253.4 197.5v1.2l-.3 .2h-.6l-.2-.2M253.4 197.5l-1.1 1.2M255.1 197.3l-1.1 1.6M255.7 197.5l.2-.2h.6l.3 .2v.3l-1.1 1.1h1.1"/>
<path d="M258.5 197.5l-.3-.2h-.6l-.2 .2v1.2M258.5 197.5v1.2l-.3 .2h-.6l-.2-.2M258.5 197.5l-1.1 1.2M259.1 197.5l.2-.2h.6l.3 .2v.3l-1.1 1.1h1.1M260.8 197.5l.2-.2h.6l.3 .2v.3l-1.1 1.1h1.1M264.2 198.9h1.1M264.2 197.8l.5-.5v1.6M265.9 198.9h1.1M265.9 197.8l.5-.5v1.6M267.6 198.7h.2v.2h-.2zM267.6 197.8h.2v.3h-.2zM269.5 197.3h-1.1v.8l.6-.3h.3l.2 .3v.6l-.2 .2h-.6l-.3-.2"/>
<path d="M270.1 198.1h.9l.3 .3v.3l-.3 .2h-.6l-.3-.2zM271.3 197.3l-.6 .2-.6 .6M284.9 198.9h1.2M284.9 197.8l.6-.5v1.6M287.8 197.3l-1.2 1.6M288.4 197.5l.2-.2h.6l.3 .2v.3l-1.1 1.1h1.1"/>
</g>
<g fill="#800000" stroke="#800000" stroke-width=".21">
<path d="M44 121.3a.5 .5 0 0 1 .7 .2 .5 .5 0 0 1-.3 .7 .5 .5 0 0 1-.6-.5h.3a.24 .24 0 0 1 .3-.2 .24 .24 0 0 1 .1 .4 .24 .24 0 0 1-.4-.1l-.3-.1z" fill-rule="evenodd"/>
<path d="M44 137.2a.5 .5 0 0 1 .7 .1 .5 .5 0 0 1-.3 .7 .5 .5 0 0 1-.6-.4h.3a.24 .24 0 0 1 .3-.2 .24 .24 0 0 1 .1 .3 .24 .24 0 0 1-.4 0l-.3-.1z" fill-rule="evenodd"/>
<path d="M86.2 137.2a.5 .5 0 0 1 .8 .1 .5 .5 0 0 1-.4 .7 .5 .5 0 0 1-.6-.4h.3a.25 .25 0 0 1 .3-.3 .25 .25 0 0 1 .1 .4 .25 .25 0 0 1-.4 0l-.3-.1z" fill-rule="evenodd"/>
<path d="M86.2 121.3a.5 .5 0 0 1 .8 .2 .5 .5 0 0 1-.4 .7 .5 .5 0 0 1-.6-.5h.3a.25 .25 0 0 1 .3-.2 .25 .25 0 0 1 .1 .4 .25 .25 0 0 1-.4-.1l-.3-.1z" fill-rule="evenodd"/>
<path d="M133.7 121.3a.5 .5 0 0 1 .8 .2 .5 .5 0 0 1-.4 .7 .5 .5 0 0 1-.6-.5h.3a.25 .25 0 0 1 .3-.2 .25 .25 0 0 1 .1 .4 .25 .25 0 0 1-.4-.1l-.3-.1z" fill-rule="evenodd"/>
<path d="M133.7 137.2a.5 .5 0 0 1 .8 .1 .5 .5 0 0 1-.4 .7 .5 .5 0 0 1-.6-.4h.3a.25 .25 0 0 1 .3-.3 .25 .25 0 0 1 .1 .4 .25 .25 0 0 1-.4 0l-.3-.1z" fill-rule="evenodd"/>
</g>
<g fill="#800000" stroke="#800000" stroke-width=".21">
<path d="M222.7 36.2h.5v2.2h-.5z"/>
<path d="M224.3 36.2h.5v2.2h-.5z"/>
<path d="M225.3 46.8h2.1v.5h-2.1z"/>
<path d="M225.3 48.4h2.1v.5h-2.1z"/>
<path d="M259.6 52.1h2.1v.5h-2.1z"/>
<path d="M259.6 53.7h2.1v.5h-2.1z"/>
</g>
<path d="M128.7 37.3h9.3v13.2h-9.3z" fill="none" stroke="#800000" stroke-width=".42"/>
<path d="M135.3 39.9h1.4M135.3 42.6h1.4M135.3 45.2h1.4M135.3 47.9h1.4" fill="none" stroke="#800000" stroke-width=".63"/>
<g fill="none" stroke="#008000" stroke-width=".21">
<path d="M78.6 39.9v5.3h-5.3M141.9 39.9h15.9M221.1 37.3h-2.6v7.9h-2.7M226.4 37.3h10.5v2.6M15.3 55.8h21.1M15.3 58.4h21.1M73.3 55.8h21.1M81.2 50.5v2.6h-7.9M141.9 47.9h2.7v2.6M141.9 42.6h15.9M163 42.6v2.6h-21.1M200.1 47.5l1 1.6"/>
<path d="M200.1 52.7v1l.5 .6 .5-.6v-1M200.1 55.2v1.1l.5 .5 .5-.5v-1.1M201.1 47.5l-1 1.6M201.6 44.9v1.1l.6 .5 .5-.5v-1.1M201.6 47.5v1.1l.6 .5 .5-.5v-1.1M201.6 50.1v1l.6 .6 .5-.6v-1M201.6 55.2h.8l.3 .3v1.1l-.3 .2h-.8zM201.6 57.8h.8l.3 .3v1l-.3 .3h-.8zM202.7 52.9l-.3-.2h-.5l-.3 .2v.3l.3 .2h.5l.3 .3v.3l-.3 .3h-.5l-.3-.3M203.2 55.2h.8l.3 .3v1.1l-.3 .2h-.8zM203.2 57.8h1.1v.3l-1.1 1v.3M204.3 45.2l-.3-.3h-.5l-.3 .3v1.1l.3 .2h.5l.3-.2v-.6h-.5"/>
<path d="M204.3 47.8l-.3-.3h-.5l-.3 .3v1M204.3 50.4l-.3-.3h-.5l-.3 .3v1M204.3 52.9l-.3-.2h-.5l-.3 .2v.3l.3 .2h.5l.3 .3v.3l-.3 .3h-.5l-.3-.3M204.3 47.8v1l-.3 .3h-.5l-.3-.3M204.3 50.4v1l-.3 .3h-.5l-.3-.3M204.3 47.8l-1.1 1M204.3 50.4l-1.1 1M215.8 53.1h23.8M215.8 55.8h2.7M215.8 58.4h2.7M215.8 50.5h10.6M226.4 45.2h-5.3v2.7h-5.3"/>
<path d="M260.7 45.2v5.3M260.7 55.8v5.2M260.7 47.9h-13.2v5.2M15.3 66.3h21.1M15.3 76.9h21.1M15.3 79.5h21.1M15.3 69h21.1M15.3 61h21.1M15.3 63.7h21.1M73.3 76.9h21.1M73.3 74.2h21.1M73.3 79.5h21.1"/>
<path d="M73.3 71.6h21.1M200.1 66.6h.8l.2-.3v-.5l-.2-.3h-.8v1.6M200.6 66.6l.5 .5M201.6 60.4h.8l.3 .2v1.1l-.3 .3h-.8zM201.6 64.5v-1l.6-.6 .5 .6v1M201.6 63.8h1.1M201.6 66.3h.6M202.7 65.5h-1.1v1.6h1.1M202.7 68.4l-.3-.3h-.5l-.3 .3v1l.3 .3h.5l.3-.3M203.2 61.2h.8l.3 .2v.3l-.3 .3h-.5l-.3-.3zM204.3 63.2l-.3-.3h-.5l-.3 .3v1.1M204.3 65.8l-.3-.3h-.5l-.3 .3v.3l.3 .2h.5l.3 .3v.2l-.3 .3h-.5l-.3-.3"/>
<path d="M204.3 68.4l-.3-.3h-.5l-.3 .3v.2l.3 .3h.5l.3 .3v.2l-.3 .3h-.5l-.3-.3M204.3 63.2v1.1l-.3 .2h-.5l-.3-.2M204.3 60.4l-.5 .2-.6 .6M204.3 63.2l-1.1 1.1M215.8 76.9h2.7M215.8 74.2h2.7v5.3M215.8 69h2.7M215.8 61h2.7M215.8 63.7h2.7M247.5 63.7h-7.9v2.6h-23.8M15.3 84.8h21.1M15.3 82.1h21.1"/>
<path d="M36.4 90.1h-2.7v2.6M73.3 84.8h21.1M73.3 82.1h21.1M23.2 121.7h10.5M23.2 137.6h10.5M49.6 121.7h5.3v18.5M49.6 137.6h5.3M65.4 121.7h10.6M65.4 137.6h10.6M91.8 121.7h5.3v18.5M91.8 137.6h5.3M115.5 121.7h8"/>
<path d="M115.5 137.6h8M139.3 121.7h7.9v18.5M139.3 137.6h7.9"/>
</g>
<g fill="#008000" stroke="#008000" stroke-width=".21">
<circle cx="54.9" cy="137.6" r=".53"/>
<circle cx="97.1" cy="137.6" r=".53"/>
<circle cx="147.2" cy="137.6" r=".53"/>
</g>
<path d="M12.4 12.5l-.8-.8h-1.6l-.8 .8v3.1l.8 .8h1.6l.8-.8v-1.5h-1.6M14.1 14.1h1.6M17.2 11.7h-3.1v4.7M19 11.7l3.1 4.7M22.1 11.7l-3.1 4.7M28.7 14.9h2.3l.8-.8v-1.6l-.8-.8h-2.3v4.7M34.3 13.3h1.6l.8 .8v2.3h-2.4l-.8-.8 .8-.7h2.4M41.5 13.3h-2.3l-.8 .8v1.5l.8 .8h2.3M43.3 11.7v4.7M45.6 13.3l-2.3 1.6 2.3 1.5" fill="none" stroke="#808080" stroke-width=".63"/>
<g font-size="3.7" fill="#808080">
<text x="203.1" y="39.9">FPC2</text>
<text x="194.9" y="82.2">FPC-10WAY1.0</text>
</g>
<text font-size="3.7" fill="#800000" x="49.1" y="42.6">Pi Pico</text>
<g font-size="2.6" fill="#808080">
<text x="144.6" y="39.9">I2C_SCL</text>
<text x="144.3" y="42.6">I2C_SDA</text>
<text x="234.3" y="45.2">GND</text>
<text x="236.9" y="58.4">GND</text>
<text x="250.6" y="59.8" transform="rotate(-90 250.6 59.8)">1k</text>
<text x="17.9" y="63.7">CTRL_LED_G</text>
<text x="17.9" y="61">CTRL_LED_R</text>
<text x="246.2" y="60.1" transform="rotate(-90 246.2 60.1)">R9</text>
<text x="17.9" y="69">CTRL_LED_W</text>
<text x="17.9" y="66.3">CTRL_LED_B</text>
<text x="85.9" y="71.6">SWE</text>
<text x="258" y="66.3">GND</text>
<text x="215.8" y="84.8">GND</text>
</g>
<g font-size="2.2" fill="#808080">
<text x="139.1" y="39.6">4</text>
<text x="38" y="44.8">1</text>
<text x="38" y="47.5">2</text>
<text x="44.1" y="46">GP0/UTX</text>
<text x="59.6" y="46">VBUS</text>
<text x="70.5" y="47.5">39</text>
<text x="70.5" y="44.8">40</text>
<text x="139.1" y="47.5">1*3</text>
<text x="139.1" y="44.8">2</text>
<text x="139.1" y="42.2">3</text>
<text x="206.9" y="46">1</text>
<text x="213" y="44.8">1</text>
<text x="213" y="47.5">2</text>
<text x="38" y="50.1">4</text>
<text x="38" y="52.8">5</text>
<text x="44.1" y="48.6">GP1/URX</text>
<text x="44.1" y="51.3">GP2</text>
<text x="44.1" y="53.9">GP3/INT</text>
<text x="55.5" y="53.9">3V3(OUT)</text>
<text x="57.3" y="51.3">3V3_EN</text>
<text x="59.7" y="48.6">VSYS</text>
<text x="70.5" y="52.8">36</text>
<text x="70.5" y="50.1">37</text>
<text x="206.9" y="48.6">2</text>
<text x="206.9" y="51.3">3</text>
<text x="206.9" y="53.9">4</text>
<text x="213" y="50.1">3</text>
<text x="213" y="52.8">4</text>
<text x="38" y="55.4">6</text>
<text x="38" y="58">7</text>
<text x="44.1" y="56.6">GP4/SDA</text>
<text x="44.1" y="59.2">GP5/SCL</text>
<text x="60.8" y="56.6">RUN</text>
<text x="70.5" y="55.4">30</text>
<text x="206.9" y="56.6">5</text>
<text x="206.9" y="59.2">6</text>
<text x="213" y="55.4">5</text>
<text x="213" y="58">6</text>
<text x="36.8" y="63.3">10</text>
<text x="36.9" y="65.9">11</text>
<text x="38" y="60.7">9</text>
<text x="44.1" y="61.8">GP6/R</text>
<text x="44.1" y="64.5">GP7/G</text>
<text x="53.4" y="64.5">GP28/ADC2</text>
<text x="53.8" y="61.8">ADC_VREF</text>
<text x="70.5" y="65.9">32</text>
<text x="70.5" y="63.3">34</text>
<text x="70.5" y="60.7">35</text>
<text x="206.9" y="61.8">7</text>
<text x="206.9" y="64.5">8</text>
<text x="213" y="60.7">7</text>
<text x="213" y="63.3">8</text>
<text x="213" y="65.9">9</text>
<text x="36.8" y="68.6">12</text>
<text x="36.8" y="71.2">14</text>
<text x="44.1" y="67.1">GP8/B</text>
<text x="44.1" y="69.7">GP9</text>
<text x="53.4" y="69.8">GP26/ADC0</text>
<text x="53.4" y="67.1">GP27/ADC1</text>
<text x="70.5" y="71.2">29</text>
<text x="70.5" y="68.6">31</text>
<text x="205.6" y="69.8">10</text>
<text x="206.9" y="67.1">9</text>
<text x="213" y="68.6">10</text>
<text x="36.8" y="73.9">15</text>
<text x="36.8" y="76.5">16</text>
<text x="44.1" y="72.4">GP10</text>
<text x="44.1" y="75">GP11</text>
<text x="44.1" y="77.7">GP12/A</text>
<text x="56.5" y="75">GP21/TE</text>
<text x="56.6" y="77.7">GP20/BL</text>
<text x="59.9" y="72.4">GP22</text>
<text x="70.5" y="76.5">26</text>
<text x="70.5" y="73.9">27</text>
<text x="204.9" y="75">MT</text>
<text x="213" y="73.9">MT1*2</text>
<text x="36.8" y="79.1">17</text>
<text x="36.8" y="81.8">19</text>
<text x="44.1" y="80.3">GP13/B</text>
<text x="44.1" y="82.9">GP14/X</text>
<text x="54.7" y="82.9">GP18/SCK</text>
<text x="55" y="80.3">GP19/STX</text>
<text x="70.5" y="81.8">24</text>
<text x="70.5" y="79.1">25</text>
<text x="35.9" y="89.7">3*8</text>
<text x="36.8" y="84.4">20</text>
<text x="44.1" y="85.6">GP15/Y</text>
<text x="54.7" y="88.2">GP16/SRX</text>
<text x="54.7" y="85.6">GP17/SCS</text>
<text x="70.5" y="87.1">21</text>
<text x="70.5" y="84.4">22</text>
<text x="44.1" y="90.9">GND</text>
</g>
</svg>
